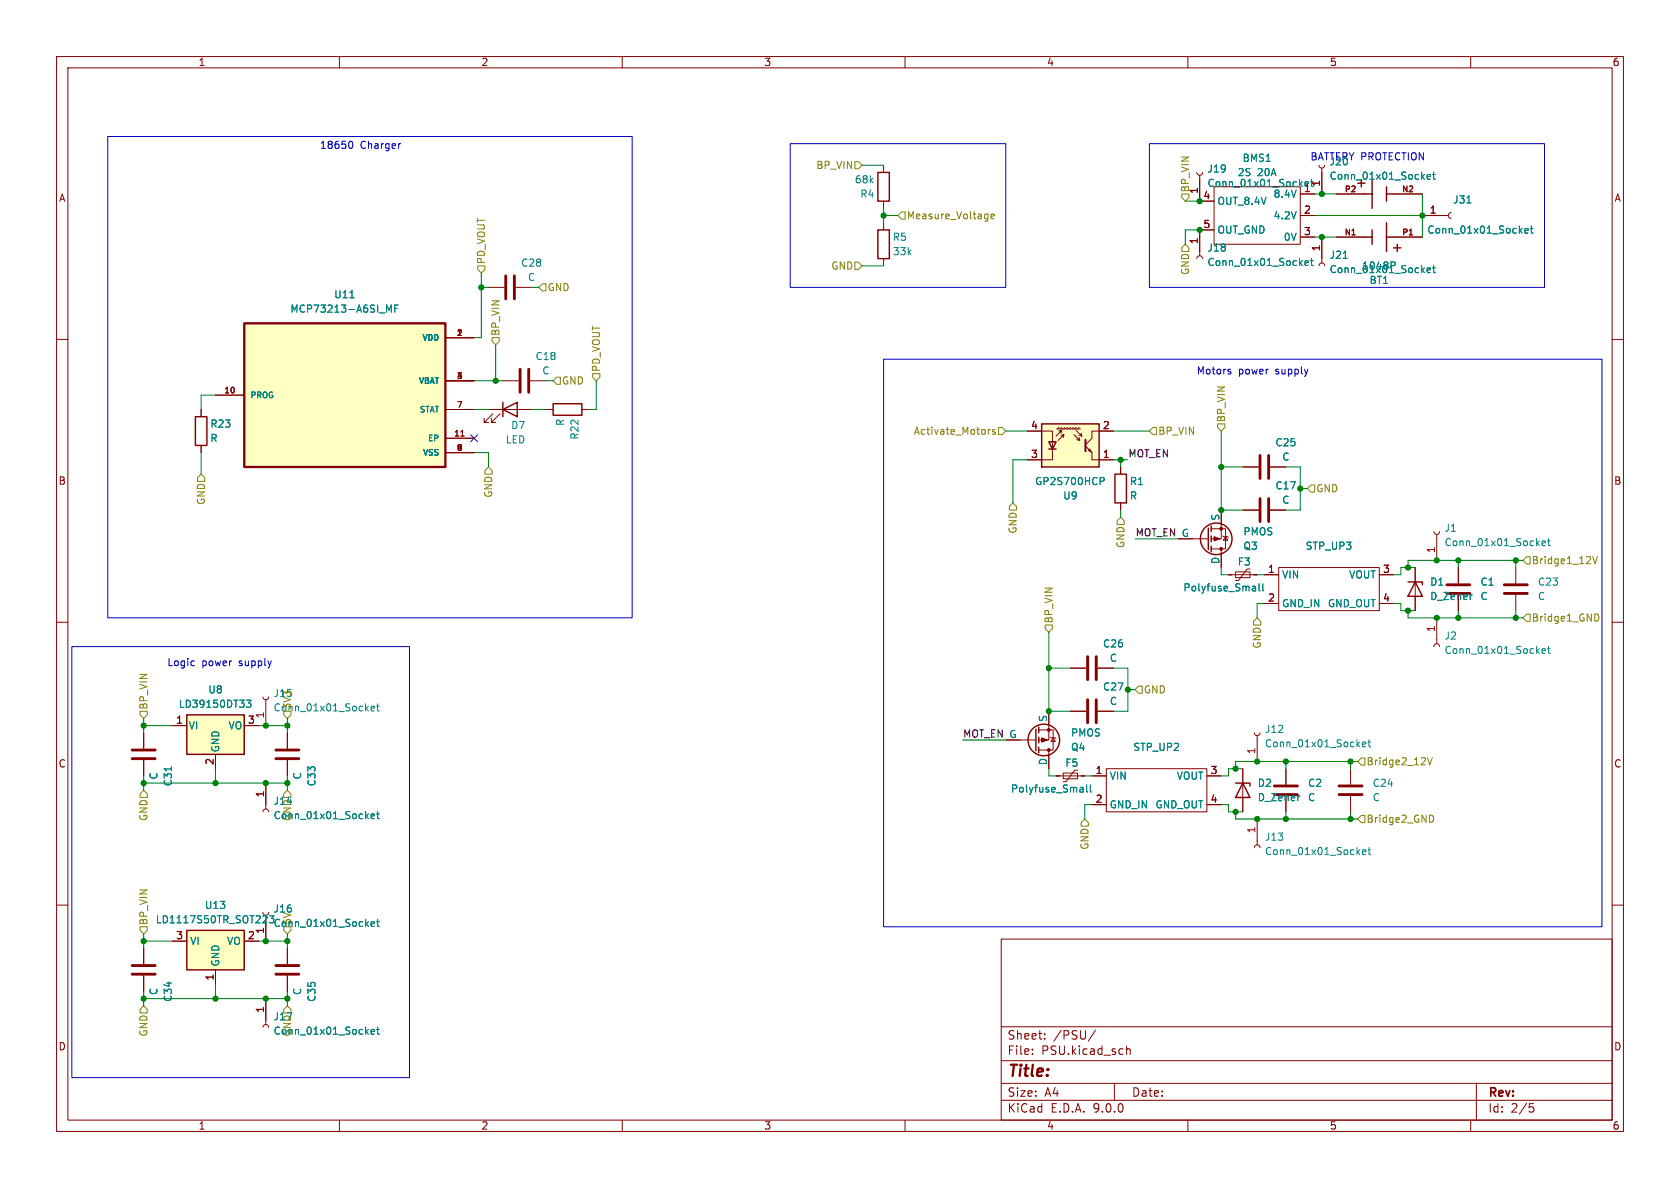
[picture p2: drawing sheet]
<svg xmlns="http://www.w3.org/2000/svg" width="297mm" height="210mm" viewBox="0 0 297 210" stroke-linecap="round" stroke-linejoin="round" font-family="sans-serif">
<g fill="none" stroke="#840000" stroke-width=".18">
<path d="M10 10h277v190h-277zM12 12h273v186h-273zM60 10v2M110 10v2M160 10v2M210 10v2M260 10v2M156.2 39.4v1.2M86.4 50.8h2.8M91.2 50.8h2.8M156.2 45.7v1.3M10 60h2"/>
<path d="M86.4 72.4h7.6M87.1 73.2l-1.5 1.5h.8h-.8v-.8M88.4 73.2l-1.5 1.5h.7h-.7v-.8M88.9 67.3h2.8M93.7 67.3h2.8M285 60h2M198.1 82.6v1.2M198.1 88.9v1.3M208.3 95.3h5.3M214.1 93.5h2.6v3.5h-2.6M215.9 90.2v5.1h-1.8M215.9 97v3.3"/>
<path d="M216.2 94.7l.1 .2h.7l.2 .1M216.7 94.9l.3 .6h-.7zM219.7 90.2h2.8M224.5 90.2h2.8M253.5 94l.1 .3 .4 .2 .4-.2 .1-.3M254 94.5v4.6M10 110h2M189.2 118.1h2.8M194.1 118.1h2.7M217.2 101.6h5M218.4 101.1h2.6v1h-2.6zM221 100.6h-.5l-1.6 2h-.5"/>
<path d="M223.5 101.6h2.6M223.5 106.7h2.6M226.1 100.3h17.7v7.7h-17.7zM243.8 101.6h2.6M243.8 106.7h2.6M250.2 100.3v7.7M253.5 114.3l.1-.4 .4-.1 .4 .1 .1 .4M254 109.2v4.6M257.8 100.3v2.8M257.8 105.2v2.8M268 100.3v2.8M268 105.2v2.8"/>
<path d="M285 110h2M25.4 129.5v2.8M25.4 134.4v2.8M47 138.4v4.6M177.8 130.8h5.3M183.6 129h2.6v3.6h-2.6M185.4 125.7v5.1h-1.8M185.4 132.6v3.3M185.7 130.3l.1 .1h.8l.1 .2M186.2 130.4l.4 .7h-.8zM186.7 137.2h5.1M188 136.7h2.5v1h-2.5z"/>
<path d="M189.2 125.7h2.8M190.5 136.1h-.5l-1.5 2.1h-.5M194.1 125.7h2.7M219.7 135.9v7.6M221.7 129.5l.2 .4 .4 .1 .3-.1 .2-.4M222.2 130v4.6M227.3 135.9v2.8M238.8 135.9v2.8M46.5 143.5l.1-.3 .4-.2 .3 .2 .2 .3M221.7 149.9l.2-.4 .3-.1 .4 .1 .2 .4M222.2 144.8v4.6M227.3 140.7v2.8"/>
<path d="M238.8 140.7v2.8M10 160h2M46.5 161.3l.1 .3 .4 .2 .4-.2 .1-.3M47 162.6v3.8M47 176.5v4.6M50.8 167.6v2.8M50.8 172.5v2.8M177 166h108v32h-108zM285 160h2M46.5 181.6l.1-.3 .4-.2 .3 .2 .2 .3M60 198v2M110 198v2"/>
<path d="M160 198v2M177 194.5h108M177 191.5h108M177 187.5h108M177 181.5h108M182.5 186.3v.1M182.5 185.5v.1M184.7 183.6v.1M184.7 182.8v.1M193.7 182.1l-1.3 2M197 191.5v3M199.2 184.9v1.5"/>
<path d="M199.2 185.5l.2-.1 .3 .1 .1 .9M210 198v2M260 198v2M261 191.5v6.5M270.4 195.1h.7M270.5 195.7h.4l.3 .3-.2 .5-.5 .1"/>
</g>
<g fill="none" stroke="#840000" stroke-width=".51">
<path d="M89.4 48.8v4M90.9 48.8v4M91.9 65.3v4M93.5 65.3v4M222.8 88.1v4.1M224.3 88.1v4.1M192.3 116.1v4M193.8 116.1v4M255.8 103.4h4M255.8 104.9h4M265.9 103.4h4.1M265.9 104.9h4.1"/>
<path d="M23.4 134.1h4M23.4 132.6h4M192.3 123.7v4.1M193.8 123.7v4.1M225.3 138.9h4.1M236.7 138.9h4.1M225.3 140.5h4.1M236.7 140.5h4.1M48.8 172.2h4M48.8 170.7h4"/>
</g>
<g fill="none" stroke="#840000" stroke-width=".25">
<path d="M155.2 40.6h2v5.1h-2zM88.9 72.4l2.5-1.3v2.6zM88.9 71.1v2.6M197.1 83.8h2v5.1h-2zM213.6 93.3v3.9M214.1 93v1M214.1 94.7v1.1M214.1 96.5v1M248.9 102.9h2.6v.5M250.2 102.9l1.3 2.5h-2.6zM183.1 128.9v3.8M183.6 128.5v1"/>
<path d="M183.6 130.3v1M183.6 132.1v1M218.4 138.4h2.6v.5M219.7 138.4l1.3 2.6h-2.6z"/>
<circle cx="215" cy="95.2" r="2.79"/>
<circle cx="184.5" cy="130.8" r="2.79"/>
</g>
<g fill="none" stroke="#008484" stroke-width=".18">
<path d="M272.6 96l.6-.1v-.2l-.4-.1-.2 .2 .1 .6h.5M273.6 95.6h.5M273.8 95.2v1.1l.3 .2M221.8 103.6l.2 .2v.7M222 104.4l-.5 .1M222 103.9l-.5 .1M222.6 103.2v1.1l.2 .2M223.2 103.2v1.1l.2 .2M260.2 105.1h.1M272.6 115.1l.6-.1v-.3h-.4l-.2 .1 .1 .7h.5M273.6 114.7h.5M273.8 114.2v1.1l.3 .2"/>
<path d="M30.3 135.6v.7M191.3 139.2l.2 .2v.6M191.5 140h-.4M191.5 139.5h-.4M192.1 138.8v1l.2 .2M192.8 138.8v1l.1 .2M240.9 131.6l.6-.1-.1-.3h-.4l-.1 .2v.6h.5M241.8 131.2h.5M242 130.8v1l.3 .2M65.6 144.3l.6-.1v-.3h-.4l-.2 .2 .1 .6h.5M66.6 143.9h.5M66.8 143.5v1l.3 .2"/>
<path d="M229.7 140.7h.1M240.9 150.7l.6-.2-.1-.2-.4-.1-.1 .2v.6h.5M241.8 150.2h.5M242 149.8v1.1l.3 .2M65.6 163.4l.6-.2v-.2l-.4-.1-.2 .2 .1 .6h.5M66.6 162.9h.5M66.8 162.5v1.1l.3 .2M65.6 182.4l.6-.1v-.3h-.4l-.2 .2 .1 .6h.5M66.6 182h.5M66.8 181.6v1l.3 .2"/>
</g>
<g fill="#840000" stroke="#840000" stroke-width=".18">
<path d="M184.1 130.4l1.1 .4-1.1 .4z"/>
<path d="M214.6 94.9l1 .4-1 .3z"/>
<circle cx="185.4" cy="132.6" r=".25"/>
<circle cx="185.4" cy="129" r=".25"/>
<circle cx="215.9" cy="97" r=".25"/>
<circle cx="215.9" cy="93.5" r=".25"/>
</g>
<path d="M184.1 74.9h10.2v7.7h-10.2z" fill="#ffffc2"/>
<g fill="none" stroke="#840000" stroke-width=".18">
<path d="M156.2 29.2v1.3M156.2 35.6v1.2M211.6 30.5l.1 .3 .4 .2 .4-.2 .1-.3M212.1 31v4.6M211.6 45.7l.1-.3 .4-.2 .3 .2 .2 .3M212.1 40.6v4.6M181.6 76.2h4.5v5.1h-4.5M186.8 75.8h4.2M187.2 76.2l.5-.1-1 1M187.2 75.6l-.3 .2M187.6 77l.5-.2-1 1.1M187.7 75.6l-.2 .2"/>
<path d="M187.7 76.1l-.1 .5M188.1 76.8l-.1 .5M188.2 75.6l-.2 .2M188.7 75.6l-.2 .2M189.2 75.6l-.2 .2M189.7 75.6l-.2 .2M189.9 76.8l1 1.1-.1-.6M190.2 76.1l1.1 1-.2-.5M190.2 75.6l-.2 .2M190.4 77.7l.5 .2M190.8 75.6l-.3 .2M190.8 77l.5 .1"/>
<path d="M191.9 78.9l1.1 1.1v1.3h3.8M192.4 79.6l.3-.2 .2 .5zM196.8 76.2h-3.8v1.3l-1.1 1.1M50.8 129.5v2.8M50.8 134.4v2.8M25.4 167.6v2.8M25.4 172.5v2.8"/>
</g>
<path d="M155.2 30.5h2v5.1h-2zM184.1 74.9h10.2v7.7h-10.2zM185.4 78.1h1.3l-.6 1.3zM185.4 79.4h1.3" fill="none" stroke="#840000" stroke-width=".25"/>
<path d="M191.9 77.7v2.1" fill="none" stroke="#840000" stroke-width=".36"/>
<path d="M230.8 32.2h.5M231.9 31.7v1.1M230.7 46.5l.6-.1v-.3h-.4l-.2 .2 .1 .6h.5M231.7 46.1h.5M231.9 45.7v1.1l.3 .1M194.5 84.4h.5l.2 .2-.1 .4-.6 .1" fill="none" stroke="#008484" stroke-width=".18"/>
<path d="M48.8 134.1h4M48.8 132.6h4M23.4 172.2h4M23.4 170.7h4" fill="none" stroke="#840000" stroke-width=".51"/>
<path d="M33 164.5h10.2v7h-10.2z" fill="#ffffc2"/>
<path d="M240.7 31.8v1.2M241.3 34.3h1.3M242.6 31.8v5M245.1 33v2.6M245.1 39.4v5.1M245.1 34.3h1.3M241.3 41.9h1.3M242.6 40.6v2.6M245.1 41.9h1.3M246.4 43.8h1.2M247 43.2v1.3M33 164.5h10.2v7h-10.2z" fill="none" stroke="#840000" stroke-width=".25"/>
<g fill="none" stroke="#840000" stroke-width=".18">
<path d="M212.1 35.6h2.5M214.6 33h15.3v10.2h-15.3zM229.9 34.3h2.5M229.9 38.1h2.5M233.2 29.2l.1 .4 .4 .1 .3-.1 .2-.4M233.7 29.7v4.6M236.2 34.3h5.1M246.4 34.3h5.1M251.5 38.1h4.5M256.5 37.6l-.3 .1-.2 .4 .2 .4 .3 .1M212.1 40.6h2.5M229.9 41.9h2.5"/>
<path d="M233.2 47l.1-.4 .4-.1 .3 .1 .2 .4M233.7 41.9v4.6M236.2 41.9h5.1M246.4 41.9h5.1M46.5 123.2l.1 .3 .4 .2 .4-.2 .1-.3M47 123.7v4.6M30.5 166.4h2.5M38.1 171.5v2.5M43.2 166.4h2.5"/>
</g>
<g fill="none" stroke="#008484" stroke-width=".18">
<path d="M252.3 31.3l.6-.1-.1-.3-.3-.1-.2 .2 .1 .6h.4M253.3 30.8h.4M253.4 30.4v1.1l.3 .2M259.3 35.9h.7M270.7 39.9v1.1l.3 .2M237.5 45.7h.7M245.9 46.3l.6 .1 .2 .3M252.3 47.8l.6-.1-.1-.3h-.3l-.2 .1 .1 .6h.4M253.3 47.4h.4M253.4 46.9v1.1l.3 .2M269.6 40.8l.6-.1-.1-.3h-.4l-.1 .2v.6h.5M270.5 40.4h.5"/>
<path d="M65.6 125.3l.6-.2v-.2l-.4-.1-.2 .2 .1 .6h.5M66.6 124.8h.5M66.8 124.4v1.1l.3 .2M47.6 161.9h.8l-.4 .5M47.6 163l.2 .1"/>
</g>
<path d="M33 126.4h10.2v7h-10.2z" fill="#ffffc2"/>
<path d="M34.5 73.7h2.1v5h-2.1zM33 126.4h10.2v7h-10.2z" fill="none" stroke="#840000" stroke-width=".25"/>
<path d="M35.6 72.4v1.3M35.6 78.7v1.3M219.7 82.6h2.8M224.5 82.6h2.8M30.5 128.3h2.5M38.1 133.4v2.5M43.2 128.3h2.5M193 137.2h2.6M195.6 135.9h17.8v7.6h-17.8zM213.4 137.2h2.5M193 142.2h2.6M213.4 142.2h2.5" fill="none" stroke="#840000" stroke-width=".18"/>
<path d="M43.6 123.8h.8l-.5 .5 .4 .1v.5l-.2 .1-.5-.1" fill="none" stroke="#008484" stroke-width=".18"/>
<path d="M222.8 80.5v4.1M224.3 80.5v4.1" fill="none" stroke="#840000" stroke-width=".51"/>
<path d="M43.2 57.2h35.5v25.4h-35.5z" fill="#ffffc2"/>
<path d="M43.2 57.2h35.5v25.4h-35.5z" fill="none" stroke="#840000" stroke-width=".41"/>
<g fill="none" stroke="#840000" stroke-width=".18">
<path d="M212.1 31.8v3.8h2.5M229.9 38.1h2.5M229.9 34.3h2.5M233.7 30.5v3.8M236.2 34.3h5.1M246.4 34.3h5.1M251.5 38.1h3.8M78.7 59.7h5.1M214.6 40.6h-2.5v3.9M229.9 41.9h2.5M233.7 41.9v3.8M236.2 41.9h5.1"/>
<path d="M246.4 41.9h5.1M35.6 72.4v1.3M35.6 78.7v1.3M38.1 69.9h5.1M78.7 67.3h5.1M78.7 72.4h5.1M78.7 77.5h5.1M81.5 77.1h.6M96.5 72.4h1.3M102.9 72.4h1.2M181.6 76.2h2.5M194.3 76.2h2.5"/>
<path d="M78.7 80h5.1M181.6 81.3h2.5M194.3 81.3h2.5M198.1 82.6v1.2M198.1 88.9v1.3M208.3 95.3h2.5M215.9 90.2v2.5M215.9 97.8v2.5M219.7 90.2h2.8M219.7 82.6h2.8M224.5 90.2h2.8M224.5 82.6h2.8"/>
<path d="M189.2 118.1h2.8M194.1 118.1h2.7M217.2 101.6h.6M221.6 101.6h.6M223.5 101.6h2.6M223.5 106.7h2.6M243.8 101.6h2.6M243.8 106.7h2.6M250.2 100.3v2.6M250.2 105.4v2.6M257.8 100.3v2.8M257.8 105.2v2.8"/>
<path d="M25.4 129.5v2.8M25.4 134.4v2.8M30.5 128.3h2.5M38.1 133.4v2.5M43.2 128.3h2.5M47 138.4v3.8M50.8 129.5v2.8M50.8 134.4v2.8M177.8 130.8h2.5M185.4 125.7v2.6M185.4 133.4v2.5M186.7 137.2h.6"/>
<path d="M189.2 125.7h2.8M191.1 137.2h.7M193 137.2h2.6M194.1 125.7h2.7M213.4 137.2h2.5M219.7 135.9v2.5M227.3 135.9v2.8M193 142.2h2.6M213.4 142.2h2.5M219.7 141v2.5M227.3 140.7v2.8M25.4 167.6v2.8"/>
<path d="M25.4 172.5v2.8M30.5 166.4h2.5M38.1 171.5v2.5M43.2 166.4h2.5M47 162.6v3.8M47 176.5v3.8M50.8 167.6v2.8M50.8 172.5v2.8"/>
</g>
<g fill="none" stroke="#008484" stroke-width=".18">
<path d="M230.8 32.2h.5M231.9 31.7v1.1M252.3 31.3l.6-.1-.1-.3-.3-.1-.2 .2 .1 .6h.4M253.3 30.8h.4M253.4 30.4v1.1l.3 .2M259.3 35.9h.7M270.7 39.9v1.1l.3 .2M61.9 52.6h.7M68.3 53.9l.5 .9 .4-.9v1.3M69.8 54.5h.4M70.4 53.9h-.6v1.3M230.7 46.5l.6-.1v-.3h-.4l-.2 .2 .1 .6h.5"/>
<path d="M231.7 46.1h.5M231.9 45.7v1.1l.3 .1M237.5 45.7h.7M245.9 46.3l.6 .1 .2 .3M252.3 47.8l.6-.1-.1-.3h-.3l-.2 .1 .1 .6h.4M253.3 47.4h.4M253.4 46.9v1.1l.3 .2M269.6 40.8l.6-.1-.1-.3h-.4l-.1 .2v.6h.5M270.5 40.4h.5M194.5 84.4h.5l.2 .2-.1 .4-.6 .1M221.8 103.6l.2 .2v.7M222 104.4l-.5 .1"/>
<path d="M222 103.9l-.5 .1M222.6 103.2v1.1l.2 .2M223.2 103.2v1.1l.2 .2M260.2 105.1h.1M30.3 135.6v.7M43.6 123.8h.8l-.5 .5 .4 .1v.5l-.2 .1-.5-.1M191.3 139.2l.2 .2v.6M191.5 140h-.4M191.5 139.5h-.4M192.1 138.8v1l.2 .2M192.8 138.8v1l.1 .2M65.6 144.3l.6-.1v-.3h-.4l-.2 .2 .1 .6h.5"/>
<path d="M66.6 143.9h.5M66.8 143.5v1l.3 .2M229.7 140.7h.1M47.6 161.9h.8l-.4 .5M47.6 163l.2 .1M65.6 163.4l.6-.2v-.2l-.4-.1-.2 .2 .1 .6h.5M66.6 162.9h.5M66.8 162.5v1.1l.3 .2M65.6 182.4l.6-.1v-.3h-.4l-.2 .2 .1 .6h.5M66.6 182h.5M66.8 181.6v1l.3 .2"/>
</g>
<path d="M97.8 71.4h5.1v2h-5.1z" fill="none" stroke="#840000" stroke-width=".25"/>
<g fill="none" stroke="#848400" stroke-width=".18">
<path d="M151.1 28.6h.7l.6 .6-.6 .6h-.7zM159.4 37.5h.6v1.2h-.6l-.7-.6zM174.5 37.8l.1 .1M174.6 37.8v1.2M174.6 38.6l-.1 .1M175.2 38.3l.6-.2-.1-.2-.3-.1-.2 .2v.6h.5M208.9 34.3h1.3v.6l-.7 .7-.6-.7zM84.5 47h1.2v.6l-.6 .7-.6-.7zM87 59.7h1.3v.6l-.7 .7-.6-.7zM95.9 50.2h.6v1.2h-.6l-.7-.6zM151.1 46.4h.7l.6 .6-.6 .6h-.7zM209.5 43.2l.7 .6v.7h-1.3v-.7z"/>
<path d="M97.8 67.3l.6-.6h.7v1.2h-.7zM104.8 66h1.2v.7l-.6 .6-.6-.6zM174.7 75.9v.9M175.1 75.9l-.4 .3M175.9 76l-.3-.1-.1 .2v.2l.4 .1v.3h-.4M176.5 75.6h.7l.6 .6-.6 .6h-.7zM203.8 75.6h.7v1.2h-.7l-.6-.6zM215.3 74.9h1.2v.7l-.6 .6-.6-.6zM35.6 83.8l.6 .7v.6h-1.3v-.6zM86.4 82.6l.6 .6v.6h-1.3v-.6zM179.1 88.9l.6 .6v.7h-1.3v-.7zM198.1 91.4l.7 .7v.6h-1.3v-.6z"/>
<path d="M231.8 85.7h.6v1.3h-.6l-.7-.6zM269.2 99.1l.7-.7h.6v1.3h-.6zM281.6 98.4l.4 1.2 .4-1.2M184.8 110.5h1.3v.6l-.7 .7-.6-.7zM222.2 109.2l.7 .7v.6h-1.3v-.6zM269.9 108.6h.6v1.3h-.6l-.7-.7zM282.2 108.5a.68 .68 0 0 1 .5 .7 .68 .68 0 0 1-.5 .6M24.8 125.7h1.2v.7l-.6 .6-.6-.6zM50.2 125.7h1.2v.7l-.6 .6-.6-.6zM201.3 121.3h.6v1.3h-.6l-.6-.7zM240.7 134h.6v1.3h-.6l-.7-.7zM252.4 133.9l.4 1.3 .4-1.3"/>
<path d="M24.8 140.3l.6-.6 .6 .6v.7h-1.2zM50.2 140.3l.6-.6 .6 .6v.7h-1.2zM191.8 144.8l.6 .6v.7h-1.3v-.7zM240.7 144.1h.6v1.3h-.6l-.7-.6zM253 144.1a.68 .68 0 0 1 .4 .6 .68 .68 0 0 1-.4 .7M24.8 163.8h1.2v.7l-.6 .6-.6-.6zM25.4 177.8l.6 .6v.7h-1.2v-.7zM50.2 163.8h1.2v.7l-.6 .6-.6-.6zM50.8 177.8l.6 .6v.7h-1.2v-.7z"/>
</g>
<g fill="none" stroke="#008400" stroke-width=".18">
<path d="M152.4 29.2h3.8M156.2 38.1h2.5M156.2 36.8v2.6M209.5 35.6h2.6M232.4 38.1h19.1M232.4 34.3h3.8M251.5 34.3v7.6M85.1 50.8h1.3M85.1 48.3v11.4h-1.3M94 50.8h1.2M152.4 47h3.8M212.1 40.6h-2.6v2.6"/>
<path d="M232.4 41.9h3.8M38.1 69.9h-2.5v2.5M83.8 72.4h2.6M83.8 67.3h5.1M87.6 61v6.3M94 72.4h2.5M96.5 67.3h1.3M105.4 67.3v5.1h-1.3M177.8 76.2h3.8M196.8 76.2h6.4M215.9 76.2v14h3.8M35.6 80v3.8"/>
<path d="M83.8 80h2.6v2.6M181.6 81.3h-2.5v7.6M196.8 81.3h2.6M198.1 81.3v1.3M198.1 90.2v1.2M200.7 95.3h7.6M215.9 82.6h3.8M227.3 82.6h2.6v7.6h-2.6M229.9 86.4h1.2M257.8 99.1v1.2M268 99.1v1.2M269.2 99.1h-20.3v1.2"/>
<path d="M185.4 111.8v13.9h3.8M185.4 118.1h3.8M196.8 118.1h2.6v7.6h-2.6M215.9 100.3v1.3h1.3M222.2 101.6h1.3M223.5 106.7h-1.3v2.5M246.4 106.7h1.2v1.3h2.6M248.9 108v1.2h20.3M250.2 100.3h-2.6v1.3h-1.2M257.8 108v1.2M268 108v1.2M25.4 127v2.5"/>
<path d="M25.4 137.2v2.5M25.4 128.3h5.1M25.4 138.4h25.4M38.1 135.9v2.5M45.7 128.3h5.1M50.8 127v2.5M50.8 137.2v2.5M170.2 130.8h7.6M185.4 135.9v1.3h1.3M191.8 137.2h1.2M199.4 121.9h1.3M219.7 135.9h-2.5v1.3h-1.3"/>
<path d="M227.3 134.6v1.3M238.8 134.6v1.3M240 134.6h-21.6v1.3M193 142.2h-1.2v2.6M215.9 142.2h1.3v1.3h2.5M218.4 143.5v1.3h21.6M227.3 143.5v1.3M238.8 143.5v1.3M25.4 165.1v2.5M25.4 175.3v2.5M25.4 166.4h5.1M25.4 176.5h25.4"/>
<path d="M38.1 174v2.5M45.7 166.4h5.1M50.8 165.1v2.5M50.8 175.3v2.5"/>
</g>
<path d="M83.2 76.9l1.2 1.2M84.4 76.9l-1.2 1.2" fill="none" stroke="#000084" stroke-width=".18"/>
<path d="M19 24.1h92.8v85.1h-92.8zM61.8 25h.1a.68 .68 0 0 1 .5 .6 .68 .68 0 0 1-.5 .6h-.1M70.8 25.4l-.2 .1M139.7 25.4h38.1v25.4h-38.1zM203.2 25.4h69.8v25.4h-69.8zM156.2 63.5h127v100.3h-127zM217.3 65.7l.3 .1v.1l-.2 .2h-.2M217.3 65.3h.3M12.7 114.3h59.7v76.2h-59.7zM34.2 116.8l.2 .1M34.4 117.6l-.2 .1" fill="none" stroke="#0000c2" stroke-width=".18"/>
<g fill="#008400" stroke="#008400" stroke-width=".18">
<circle cx="85.1" cy="50.8" r=".46"/>
<circle cx="87.6" cy="67.3" r=".46"/>
<circle cx="50.8" cy="176.5" r=".46"/>
<circle cx="25.4" cy="176.5" r=".46"/>
<circle cx="47" cy="176.5" r=".46"/>
<circle cx="50.8" cy="166.4" r=".46"/>
<circle cx="38.1" cy="176.5" r=".46"/>
<circle cx="47" cy="166.4" r=".46"/>
<circle cx="25.4" cy="166.4" r=".46"/>
<circle cx="38.1" cy="138.4" r=".46"/>
<circle cx="50.8" cy="138.4" r=".46"/>
<circle cx="47" cy="138.4" r=".46"/>
<circle cx="25.4" cy="128.3" r=".46"/>
<circle cx="25.4" cy="138.4" r=".46"/>
<circle cx="50.8" cy="128.3" r=".46"/>
<circle cx="47" cy="128.3" r=".46"/>
<circle cx="268" cy="99.1" r=".46"/>
<circle cx="268" cy="109.2" r=".46"/>
<circle cx="248.9" cy="100.3" r=".46"/>
<circle cx="254" cy="99.1" r=".46"/>
<circle cx="257.8" cy="109.2" r=".46"/>
<circle cx="248.9" cy="108" r=".46"/>
<circle cx="257.8" cy="99.1" r=".46"/>
<circle cx="254" cy="109.2" r=".46"/>
<circle cx="156.2" cy="38.1" r=".46"/>
<circle cx="199.4" cy="121.9" r=".46"/>
<circle cx="185.4" cy="118.1" r=".46"/>
<circle cx="185.4" cy="125.7" r=".46"/>
<circle cx="212.1" cy="40.6" r=".46"/>
<circle cx="212.1" cy="35.6" r=".46"/>
<circle cx="198.1" cy="81.3" r=".46"/>
<circle cx="222.2" cy="144.8" r=".46"/>
<circle cx="238.8" cy="144.8" r=".46"/>
<circle cx="227.3" cy="134.6" r=".46"/>
<circle cx="238.8" cy="134.6" r=".46"/>
<circle cx="227.3" cy="144.8" r=".46"/>
<circle cx="218.4" cy="135.9" r=".46"/>
<circle cx="222.2" cy="134.6" r=".46"/>
<circle cx="218.4" cy="143.5" r=".46"/>
<circle cx="229.9" cy="86.4" r=".46"/>
<circle cx="215.9" cy="90.2" r=".46"/>
<circle cx="215.9" cy="82.6" r=".46"/>
<circle cx="251.5" cy="38.1" r=".46"/>
<circle cx="233.7" cy="41.9" r=".46"/>
<circle cx="233.7" cy="34.3" r=".46"/>
</g>
<text font-size="2.8" fill="#840000" x="178" y="190.9">Title:</text>
<g font-size="2.1" fill="#840000">
<text x="178" y="184">Sheet:</text>
<text x="186.2" y="184">/PSU/</text>
<text x="178" y="186.7">File:</text>
<text x="184.1" y="186.7">PSU.kicad_sch</text>
<text x="178" y="196.9">KiCad</text>
<text x="178" y="194.1">Size:</text>
<text x="184.7" y="194.1">A4</text>
<text x="185.7" y="196.9">E.D.A.</text>
<text x="193.3" y="196.9">9.0.0</text>
<text x="200" y="194.1">Date:</text>
<text x="263" y="194.3">Rev:</text>
<text x="263" y="196.9">Id:</text>
<text x="267.1" y="196.9">2/5</text>
</g>
<g font-size="1.8" fill="#840000">
<text x="35" y="11.9">1</text>
<text x="85" y="11.9">2</text>
<text x="135" y="11.9">3</text>
<text x="185" y="11.9">4</text>
<text x="235" y="11.9">5</text>
<text x="285" y="11.9">6</text>
<text x="10.3" y="35.9">A</text>
<text x="211.8" y="34.4" transform="rotate(-90 211.8 34.4)">1</text>
<text x="212.7" y="35.3">4</text>
<text x="285.3" y="35.9">A</text>
<text x="212.7" y="40.4">5</text>
<text x="230.4" y="37.8">2</text>
<text x="230.4" y="41.7">3</text>
<text x="252.7" y="37.8">1</text>
<text x="211.8" y="43.3" transform="rotate(-90 211.8 43.3)">1</text>
<text x="233.4" y="44.5" transform="rotate(-90 233.4 44.5)">1</text>
<text x="182.2" y="75.9">4</text>
<text x="194.9" y="75.9">2</text>
<text x="182.2" y="81">3</text>
<text x="194.9" y="81">1</text>
<text x="10.3" y="85.9">B</text>
<text x="285.3" y="85.9">B</text>
<text x="224.1" y="101.3">1</text>
<text x="244.4" y="101.3">3</text>
<text x="253.7" y="97.9" transform="rotate(-90 253.7 97.9)">1</text>
<text x="224.1" y="106.4">2</text>
<text x="244.4" y="106.4">4</text>
<text x="253.7" y="111.8" transform="rotate(-90 253.7 111.8)">1</text>
<text x="31" y="128">1</text>
<text x="43.7" y="128">3</text>
<text x="46.7" y="127.1" transform="rotate(-90 46.7 127.1)">1</text>
<text x="10.3" y="135.9">C</text>
<text x="37.8" y="135.3" transform="rotate(-90 37.8 135.3)">2</text>
<text x="193.6" y="136.9">1</text>
<text x="213.9" y="136.9">3</text>
<text x="222" y="133.4" transform="rotate(-90 222 133.4)">1</text>
<text x="285.3" y="135.9">C</text>
<text x="46.7" y="141" transform="rotate(-90 46.7 141)">1</text>
<text x="193.6" y="142">2</text>
<text x="213.9" y="142">4</text>
<text x="222" y="147.4" transform="rotate(-90 222 147.4)">1</text>
<text x="31" y="166.1">3</text>
<text x="43.7" y="166.1">2</text>
<text x="46.7" y="165.2" transform="rotate(-90 46.7 165.2)">1</text>
<text x="37.8" y="173.4" transform="rotate(-90 37.8 173.4)">1</text>
<text x="46.7" y="179.1" transform="rotate(-90 46.7 179.1)">1</text>
<text x="10.3" y="185.9">D</text>
<text x="285.3" y="185.9">D</text>
<text x="35" y="199.9">1</text>
<text x="85" y="199.9">2</text>
<text x="135" y="199.9">3</text>
<text x="185" y="199.9">4</text>
<text x="235" y="199.9">5</text>
<text x="285" y="199.9">6</text>
</g>
<g font-size="1.8" fill="#0000c2">
<text x="56.5" y="26.5">18650</text>
<text x="63.7" y="26.5">Charger</text>
<text x="231.6" y="28.6">BATTERY PROTECTION</text>
<text x="211.5" y="66.4">Motors</text>
<text x="218.9" y="66.4">power</text>
<text x="225.6" y="66.4">supply</text>
<text x="29.5" y="118">Logic</text>
<text x="35.7" y="118">power</text>
<text x="42.3" y="118">supply</text>
</g>
<g font-size="1.8" fill="#008484">
<text x="219.6" y="28.8">BMS1</text>
<text x="235" y="29.4">J20</text>
<text x="151" y="32.6">68k</text>
<text x="152" y="35.2">R4</text>
<text x="213.4" y="30.7">J19</text>
<text x="213.4" y="33.2">Conn_01x01_Socket</text>
<text x="218.7" y="31.3">2S</text>
<text x="222.3" y="31.3">20A</text>
<text x="225" y="35.2">8.4V</text>
<text x="230.4" y="34">1</text>
<text x="233.4" y="33.1" transform="rotate(-90 233.4 33.1)">1</text>
<text x="235" y="32">Conn_01x01_Socket</text>
<text x="215.1" y="36.4">OUT_8.4V</text>
<text x="215.1" y="41.5">OUT_GND</text>
<text x="225" y="39">4.2V</text>
<text x="252.2" y="41.5">Conn_01x01_Socket</text>
<text x="256.8" y="36.2">J31</text>
<text x="92" y="47.3">C28</text>
<text x="157.7" y="42.8">R5</text>
<text x="157.7" y="45.3">33k</text>
<text x="213.4" y="44.7">J18</text>
<text x="213.4" y="47.2">Conn_01x01_Socket</text>
<text x="226.9" y="42.8">0V</text>
<text x="235" y="45.9">J21</text>
<text x="240.7" y="47.9">1048P</text>
<text x="59" y="52.9">U11</text>
<text x="93.2" y="49.9">C</text>
<text x="235" y="48.5">Conn_01x01_Socket</text>
<text x="242" y="50.4">BT1</text>
<text x="51.2" y="55.5">MCP73213-A6SI_MF</text>
<text x="94.6" y="63.9">C18</text>
<text x="95.8" y="66.4">C</text>
<text x="37.1" y="75.8">R23</text>
<text x="90.3" y="76">D7</text>
<text x="99.9" y="75.4" transform="rotate(-90 99.9 75.4)">R</text>
<text x="102.5" y="77.8" transform="rotate(-90 102.5 77.8)">R22</text>
<text x="37.1" y="78.3">R</text>
<text x="89.3" y="78.6">LED</text>
<text x="225.4" y="79.1">C25</text>
<text x="226.6" y="81.6">C</text>
<text x="182.9" y="86">GP2S700HCP</text>
<text x="187.9" y="88.5">U9</text>
<text x="199.7" y="86">R1</text>
<text x="199.7" y="88.5">R</text>
<text x="225.4" y="86.7">C17</text>
<text x="226.6" y="89.3">C</text>
<text x="208.8" y="95">G</text>
<text x="215.6" y="92.1" transform="rotate(-90 215.6 92.1)">S</text>
<text x="219.7" y="94.8">PMOS</text>
<text x="255.3" y="94.2">J1</text>
<text x="215.6" y="99.8" transform="rotate(-90 215.6 99.8)">D</text>
<text x="218.7" y="100.2">F3</text>
<text x="219.7" y="97.4">Q3</text>
<text x="230.7" y="97.4">STP_UP3</text>
<text x="255.3" y="96.7">Conn_01x01_Socket</text>
<text x="209.1" y="104.7">Polyfuse_Small</text>
<text x="226.6" y="102.5">VIN</text>
<text x="226.6" y="107.5">GND_IN</text>
<text x="234.7" y="107.5">GND_OUT</text>
<text x="238.4" y="102.5">VOUT</text>
<text x="252.7" y="103.7">D1</text>
<text x="252.7" y="106.3">D_Zener</text>
<text x="261.6" y="103.7">C1</text>
<text x="261.6" y="106.3">C</text>
<text x="271.8" y="103.7">C23</text>
<text x="271.8" y="106.3">C</text>
<text x="255.3" y="113.3">J2</text>
<text x="194.9" y="114.7">C26</text>
<text x="196.1" y="117.2">C</text>
<text x="255.3" y="115.8">Conn_01x01_Socket</text>
<text x="31.5" y="125.3">LD39150DT33</text>
<text x="36.7" y="122.8">U8</text>
<text x="48.3" y="126">Conn_01x01_Socket</text>
<text x="194.9" y="122.3">C27</text>
<text x="196.1" y="124.8">C</text>
<text x="33.3" y="129.1">VI</text>
<text x="40.3" y="129.1">VO</text>
<text x="178.3" y="130.6">G</text>
<text x="185.2" y="127.7" transform="rotate(-90 185.2 127.7)">S</text>
<text x="189.2" y="130.4">PMOS</text>
<text x="223.5" y="129.8">J12</text>
<text x="28" y="137.9" transform="rotate(-90 28 137.9)">C</text>
<text x="39" y="133.1" transform="rotate(-90 39 133.1)">GND</text>
<text x="53.4" y="137.9" transform="rotate(-90 53.4 137.9)">C</text>
<text x="185.2" y="135.4" transform="rotate(-90 185.2 135.4)">D</text>
<text x="188.2" y="135.7">F5</text>
<text x="189.2" y="132.9">Q4</text>
<text x="200.3" y="132.9">STP_UP2</text>
<text x="223.5" y="132.3">Conn_01x01_Socket</text>
<text x="30.6" y="139.1" transform="rotate(-90 30.6 139.1)">C31</text>
<text x="48.3" y="142.5">J14</text>
<text x="56" y="139.1" transform="rotate(-90 56 139.1)">C33</text>
<text x="178.6" y="140.3">Polyfuse_Small</text>
<text x="196.1" y="138">VIN</text>
<text x="196.1" y="143.1">GND_IN</text>
<text x="204.2" y="143.1">GND_OUT</text>
<text x="207.9" y="138">VOUT</text>
<text x="222.3" y="139.3">D2</text>
<text x="222.3" y="141.8">D_Zener</text>
<text x="231.1" y="139.3">C2</text>
<text x="231.1" y="141.8">C</text>
<text x="242.6" y="139.3">C24</text>
<text x="242.6" y="141.8">C</text>
<text x="48.3" y="145">Conn_01x01_Socket</text>
<text x="51.7" y="145.2" transform="rotate(-90 51.7 145.2)">GND</text>
<text x="223.5" y="148.8">J13</text>
<text x="223.5" y="151.4">Conn_01x01_Socket</text>
<text x="36.1" y="160.9">U13</text>
<text x="48.3" y="161.5">J16</text>
<text x="27.4" y="163.4">LD1117S50TR_SOT223</text>
<text x="33.5" y="167.2">VI</text>
<text x="40" y="167.2">VO</text>
<text x="48.3" y="164.1">Conn_01x01_Socket</text>
<text x="51.7" y="163.6" transform="rotate(-90 51.7 163.6)">5V</text>
<text x="39" y="170.9" transform="rotate(-90 39 170.9)">GND</text>
<text x="28" y="176" transform="rotate(-90 28 176)">C</text>
<text x="30.6" y="177.2" transform="rotate(-90 30.6 177.2)">C34</text>
<text x="53.4" y="176" transform="rotate(-90 53.4 176)">C</text>
<text x="56" y="177.2" transform="rotate(-90 56 177.2)">C35</text>
<text x="48.3" y="180.6">J17</text>
<text x="48.3" y="183.1">Conn_01x01_Socket</text>
<text x="51.7" y="183.3" transform="rotate(-90 51.7 183.3)">GND</text>
</g>
<g font-size="1.8" fill="#848400">
<text x="144.2" y="30.1">BP_VIN</text>
<text x="210.4" y="34.1" transform="rotate(-90 210.4 34.1)">BP_VIN</text>
<text x="160.2" y="39">Measure_Voltage</text>
<text x="86" y="46.8" transform="rotate(-90 86 46.8)">PD_VOUT</text>
<text x="146.9" y="47.9">GND</text>
<text x="96.7" y="51.7">GND</text>
<text x="210.4" y="48.7" transform="rotate(-90 210.4 48.7)">GND</text>
<text x="88.5" y="59.5" transform="rotate(-90 88.5 59.5)">BP_VIN</text>
<text x="106.3" y="65.8" transform="rotate(-90 106.3 65.8)">PD_VOUT</text>
<text x="99.3" y="68.2">GND</text>
<text x="161.4" y="77.1">Activate_Motors</text>
<text x="204.7" y="77.1">BP_VIN</text>
<text x="216.8" y="74.7" transform="rotate(-90 216.8 74.7)">BP_VIN</text>
<text x="36.4" y="89.4" transform="rotate(-90 36.4 89.4)">GND</text>
<text x="87.2" y="88.1" transform="rotate(-90 87.2 88.1)">GND</text>
<text x="232.6" y="87.2">GND</text>
<text x="179.9" y="94.4" transform="rotate(-90 179.9 94.4)">GND</text>
<text x="199" y="97" transform="rotate(-90 199 97)">GND</text>
<text x="270.7" y="99.9">Bridge1_12V</text>
<text x="186.3" y="110.3" transform="rotate(-90 186.3 110.3)">BP_VIN</text>
<text x="270.7" y="110.1">Bridge1_GND</text>
<text x="223.1" y="114.8" transform="rotate(-90 223.1 114.8)">GND</text>
<text x="26.3" y="125.5" transform="rotate(-90 26.3 125.5)">BP_VIN</text>
<text x="48.3" y="123.4">J15</text>
<text x="51.7" y="125.5" transform="rotate(-90 51.7 125.5)">3V3</text>
<text x="202.1" y="122.8">GND</text>
<text x="241.5" y="135.5">Bridge2_12V</text>
<text x="26.3" y="145.2" transform="rotate(-90 26.3 145.2)">GND</text>
<text x="241.5" y="145.6">Bridge2_GND</text>
<text x="192.6" y="150.3" transform="rotate(-90 192.6 150.3)">GND</text>
<text x="26.3" y="163.6" transform="rotate(-90 26.3 163.6)">BP_VIN</text>
<text x="26.3" y="183.3" transform="rotate(-90 26.3 183.3)">GND</text>
</g>
<g font-size="1.8">
<text x="199.4" y="80.9">MOT_EN</text>
<text x="200.7" y="94.9">MOT_EN G</text>
<text x="170.2" y="130.5">MOT_EN G</text>
</g>
<g font-size="1.4" fill="#840000">
<text x="237.6" y="34">P2</text>
<text x="247.8" y="34">N2</text>
<text x="237.6" y="41.7">N1</text>
<text x="247.8" y="41.7">P1</text>
<text x="80.7" y="59.4">1</text>
<text x="39.5" y="69.6">10</text>
<text x="80.7" y="67.1">4</text>
<text x="80.2" y="77.2">11</text>
<text x="80.7" y="72.1">7</text>
<text x="80.7" y="79.8">9</text>
</g>
<g font-size="1.4" fill="#008484">
<text x="74.6" y="60.4">VDD</text>
<text x="44.2" y="70.6">PROG</text>
<text x="73.9" y="68">VBAT</text>
<text x="74.1" y="73.1">STAT</text>
<text x="74.7" y="80.7">VSS</text>
<text x="75.5" y="78.2">EP</text>
</g>
</svg>
